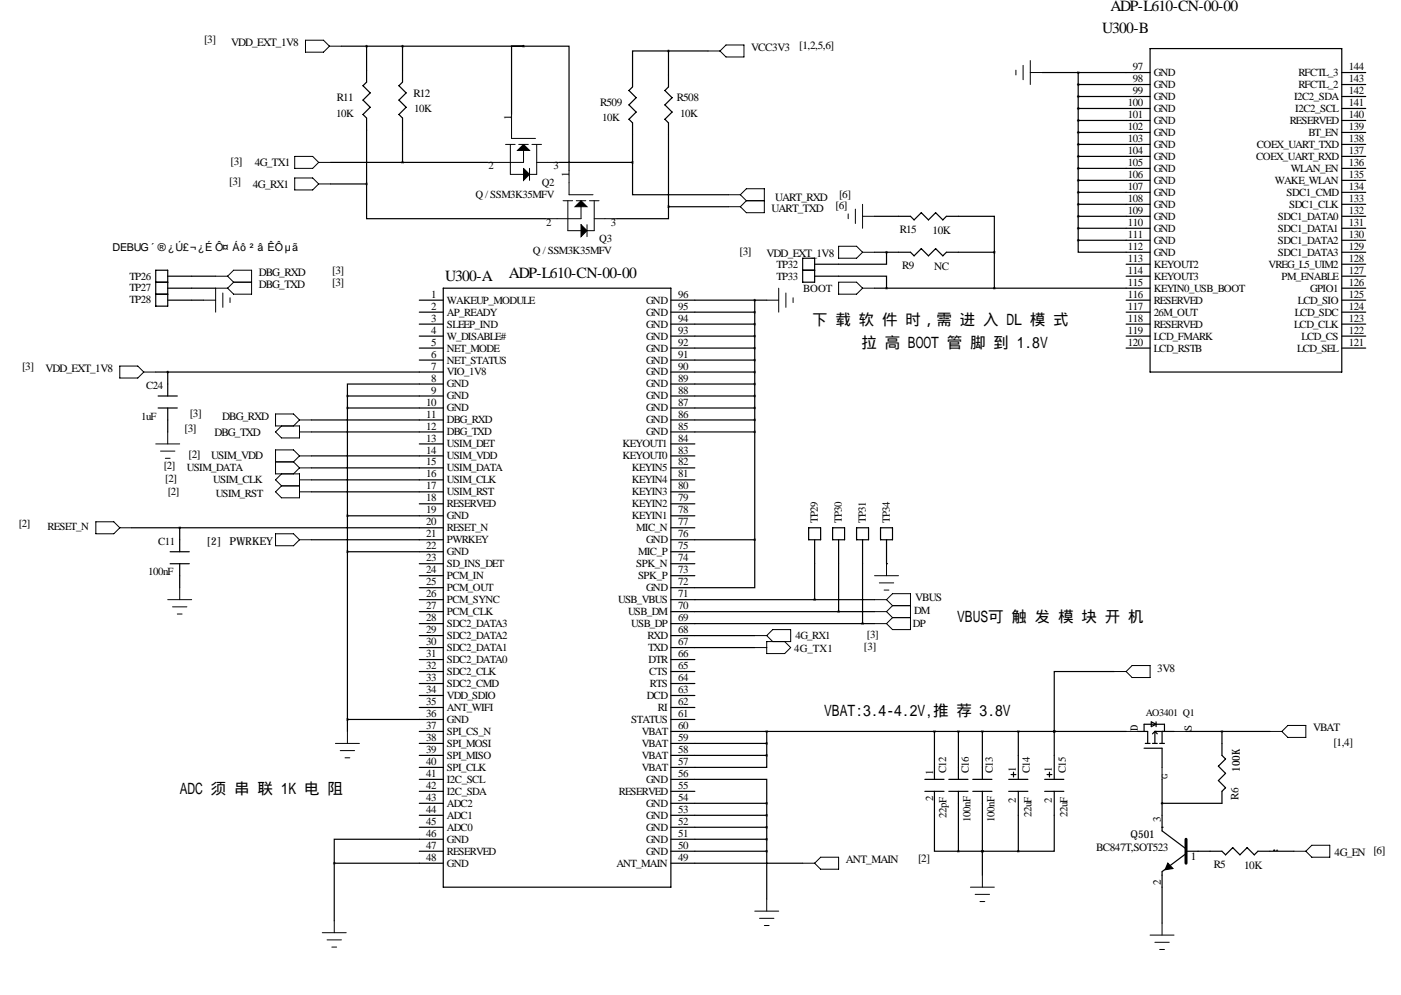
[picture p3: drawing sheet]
<svg xmlns="http://www.w3.org/2000/svg" width="297mm" height="211mm" viewBox="0 0 297 211" stroke-linecap="round" stroke-linejoin="round" font-family="sans-serif">
<g fill="none" stroke="#000" stroke-width=".25">
<path d="M72.4 9.8h38.6M77.7 9.8v7.6l-.7 .8 1.5 1.5-1.5 1.5 1.5 1.5-1.5 1.6 .7 .7v14M85.3 9.8v7.6l-.7 .8 1.5 1.5-1.5 1.5 1.5 1.5-1.5 1.6 .7 .7v9.4M111 9.8h-2.5v14.5M111 9.8h9.6v26.4M141.7 10.8h-7.6v7.6l-.8 .8 1.6 1.5-1.6 1.5 1.6 1.6-1.6 1.5 .8 .7v8.4M141.7 10.8v7.6l-.7 .8 1.5 1.5-1.5 1.5 1.5 1.6-1.5 1.5 .7 .7v17.8M141.7 10.8h8.4M221 15.4h22.8M228.6 17.9h15.2M228.6 15.4v35.5M243.8 10.3h40.7v68.6h-40.7z"/>
<path d="M284.5 15.4h5.1M284.5 17.9h5.1M70.1 34.4h33.3M70.1 39h7.6M77.7 39v7.4h37.9M118.6 34.4h15.5M134.1 34.4v6.9h20.3M228.6 20.5h15.2M228.6 23h15.2M228.6 25.5h15.2M228.6 28.1h15.2M228.6 30.6h15.2"/>
<path d="M228.6 33.2h15.2M228.6 35.7h15.2M228.6 38.2h15.2M284.5 20.5h5.1M284.5 23h5.1M284.5 25.5h5.1M284.5 28.1h5.1M284.5 30.6h5.1M284.5 33.2h5.1M284.5 35.7h5.1M284.5 38.2h5.1M33 57.3h2.6v7.6h-2.6z"/>
<path d="M33 59.8h2.6M35.6 58.6h10.1M141.7 43.8v2.6h-10.9M141.7 43.8h12.7M170.2 54.8h2.5v5h-2.5zM170.2 57.3h2.5M172.7 58.6h15.3v2.5M185.4 45.9h7.6l.8 .7 1.5-1.5 1.5 1.5 1.6-1.5 1.5 1.5 .8-.7h10.1v7.6M185.4 53.5h7.6l.8 .7 1.5-1.5 1.5 1.5 1.6-1.5 1.5 1.5 .8-.7h10.1M188 53.5v2.5h-15.3M210.8 53.5v7.6M228.6 50.9v2.6h15.2"/>
<path d="M228.6 40.8h15.2M228.6 43.3h15.2M228.6 45.9h15.2M228.6 48.4h15.2M228.6 50.9h15.2M238.8 56h5M238.8 58.6h5M284.5 40.8h5.1M284.5 43.3h5.1M284.5 45.9h5.1M284.5 48.4h5.1M284.5 50.9h5.1"/>
<path d="M284.5 53.5h5.1M284.5 56h5.1M284.5 58.6h5.1M33 78.9h61M33 62.4h2.6M35.6 61.1h10.1M35.6 63.6h7.6M35.6 78.9v5.1M88.9 63.6h5.1M88.9 66.2h5.1M88.9 68.7h5.1M88.9 71.3h5.1"/>
<path d="M88.9 73.8h5.1M88.9 76.3h5.1M94 61.1h48.2v127h-48.2zM142.2 63.6h20.4M142.2 66.2h17.8M142.2 68.7h17.8M142.2 71.3h17.8M142.2 73.8h17.8M142.2 76.3h17.8M142.2 78.9h17.8M160 63.6v50.8M185.4 61.1h58.4"/>
<path d="M238.8 63.6h5M238.8 66.2h5M238.8 68.7h5M238.8 71.3h5M238.8 73.8h5M284.5 61.1h5.1M284.5 63.6h5.1M284.5 66.2h5.1M284.5 68.7h5.1M284.5 71.3h5.1M284.5 73.8h5.1M33.5 84h4.1"/>
<path d="M33.5 86.5h4.1M35.6 86.5v5.1M66 89h28M66 91.6h28M66 96.7h28M66 99.2h28M73.7 84h20.3M73.7 86.5h20.3M73.7 84v71.1M88.9 94.1h5.1M94 81.4h-20.3v2.6M142.2 81.4h17.8"/>
<path d="M142.2 84h17.8M142.2 86.5h17.8M142.2 89h17.8M142.2 91.6h17.8M142.2 94.1h5.1M142.2 96.7h5.1M142.2 99.2h5.1M27.9 111.9h66.1M36.1 117h4M36.1 119.5h4M38.1 111.9v5.1M38.1 119.5v5.1"/>
<path d="M66 101.7h28M66 104.3h28M66 114.4h28M73.7 109.4h20.3M73.7 117h20.3M88.9 106.8h5.1M88.9 119.5h5.1M142.2 101.7h5.1M142.2 104.3h5.1M142.2 106.8h5.1M142.2 109.4h5.1M142.2 111.9h5.1"/>
<path d="M142.2 114.4h17.8M142.2 117h5.1M142.2 119.5h5.1M160 114.4v10.2h-17.8M171.4 111.9h2.6v2.5h-2.6zM172.7 114.4v12.7M176.5 111.9h2.6v2.5h-2.6zM177.8 114.4v15.3M181.6 111.9h2.5v2.5h-2.5zM182.9 114.4v17.8M186.7 111.9h2.5v2.5h-2.5zM188 119.5h.1"/>
<path d="M188 114.4v5.1M88.9 122.1h5.1M88.9 124.6h5.1M88.9 127.1h5.1M88.9 129.7h5.1M88.9 132.2h5.1M88.9 134.8h5.1M88.9 137.3h5.1M88.9 139.8h5.1M142.2 122.1h5.1M142.2 127.1h43.2M142.2 129.7h43.2"/>
<path d="M142.2 132.2h43.2M142.2 134.8h17.8M142.2 137.3h17.8M142.2 139.8h5.1M73.7 152.5h20.3M88.9 142.4h5.1M88.9 144.9h5.1M88.9 147.5h5.1M88.9 150h5.1M88.9 155.1h5.1M88.9 157.6h5.1M142.2 142.4h5.1"/>
<path d="M142.2 144.9h5.1M142.2 147.5h5.1M142.2 150h5.1M142.2 152.5h5.1M142.2 155.1h96.6M142.2 157.6h20.4M162.6 155.1v5.1M198.1 155.1v10.1M203.2 155.1v10.1M208.3 155.1v10.1M215.9 155.1v10.1M223.5 155.1h.1"/>
<path d="M223.5 155.1v10.1M236.2 142.4h-12.7v12.7M241.3 155.1h2v2.5M242.6 158.6h3.8v4.1M242.6 155.1v-1.5h4.3v1.5M242.8 157.6h1M244.1 153l1 .6-1 .5zM244.3 157.6h1.1M244.9 155.1h4M244.9 155.1v2.5M244.9 155.1l-.6 .5M244.9 155.1l.5 .5"/>
<path d="M245.1 153v1.1M245.9 157.6h1M246.4 155.1v2.5M251.5 155.1h17.7M259.1 155.1v5.1l.7 .7-1.5 1.5 1.5 1.6-1.5 1.5 1.5 1.5-.7 .8v2.5h-12.7M88.9 160.2h5.1M88.9 162.7h5.1M88.9 165.2h5.1M88.9 167.8h5.1M88.9 170.3h5.1M88.9 172.9h5.1M88.9 175.4h5.1"/>
<path d="M94 177.9h-23.1v5.1M142.2 165.2h20.4v5.1M142.2 160.2h20.4M142.2 167.8h5.1M142.2 170.3h20.4M142.2 172.9h20.4M142.2 175.4h20.4M142.2 177.9h20.4M162.6 160.2v2.5h-20.4M162.6 170.3v20.3M196.1 165.2h4.1M196.1 167.8h4.1"/>
<path d="M198.1 167.8v12.7h5.1M201.2 165.2h4M201.2 167.8h4M203.2 167.8v12.7M206.2 165.2h4.1M206.2 167.8h4.1M208.3 167.8v17.8M213.9 165.2h4M213.9 167.8h4M214.4 164.2h1M214.9 163.7v1M215.9 167.8v12.7"/>
<path d="M221.5 165.2h4.1M221.5 167.8h4.1M222 164.2h1M222.5 163.7v1M223.5 167.8v12.7h-7.6M246.4 175.4h.1M246.4 165.2v11l5.1 3.8M70.9 183h23.1M70.9 183v12.2M88.9 180.5h5.1M142.2 180.5h20.4M142.2 183h28"/>
<path d="M203.2 180.5h12.7M208.3 180.5h.1M246.4 184.8v10.9M251.5 180.5h7.6l.7 .7 1.6-1.5 1.5 1.5 1.5-1.5 1.5 1.5 .8-.7h7.6M251.5 181l-5.1 3.8M270.1 180.3h.1M270.7 180.3h.1"/>
</g>
<g fill="none" stroke="#000" stroke-width=".21">
<path d="M64.8 8.5h3.8l1.2 1.3-1.2 1.3h-3.8zM69.8 9.8h2.6M150.1 10.8h2.6M153.9 9.5h3.8v2.6h-3.8l-1.2-1.3zM215.4 14.9v1M216.9 13.9v3M218.4 15.4h2.6M218.4 12.8v5.1M62.5 33.2h3.8l1.3 1.2-1.3 1.3h-3.8zM62.5 37.7h3.8l1.3 1.3-1.3 1.3h-3.8zM67.6 34.4h2.5M67.6 39h2.5"/>
<path d="M107.2 30.6h2M108.2 30.6v6.4h2.8M108.5 24.3v5.1h5M110 30.6h2M111 31.9v2.5h-7.6M112.3 35.7v2.5M112.8 30.6h2M113.8 30.6v6.4h-1.5M113.8 34.4h4.8M120.6 36.2v5.1h5.1M45.7 58.6h2.6M48.3 58.6l1.2-1.3h3.8v5.1h-3.8l-1.2-1.3"/>
<path d="M48.3 58.6l1.2 1.2M49.5 59.8h3.8M49.5 59.8l-1.2 1.3M119.4 42.6h2M120.4 42.6v6.3h2.8M122.2 42.6h2M123.2 43.8v2.6h-7.6M124.5 47.6v2.6M125 42.6h2M126 42.6v6.3h-1.5M126 46.4h4.8M154.4 41.3h2.6"/>
<path d="M154.4 43.8h2.6M157 41.3l1.2-1.3h3.9v5.1h-3.9l-1.2-1.3M157 41.3l1.2 1.3M158.2 42.6h3.9M158.2 42.6l-1.2 1.2M177.8 59.8h3.8l1.3 1.3-1.3 1.3h-3.8zM177.8 52.2h3.8l1.3 1.3-1.3 1.3h-3.8zM179.8 45.4v1M181.4 44.3v3.1M182.9 53.5h2.5M182.9 45.9h2.5M182.9 43.3v5.1"/>
<path d="M25.4 77.6h3.8l1.3 1.3-1.3 1.3h-3.8zM30.5 78.9h2.5M43.2 63.6h2.5M47.2 62.1v3.1M48.3 61.1h-2.6v5.1M48.8 63.1v1M162.6 63.6h2.5M165.1 61.1v5.1M166.6 62.1v3.1M168.1 63.1v1M182.9 61.1h2.5M33 94.1h5.1"/>
<path d="M34 95.6h3.1M35.1 97.2h1M35.6 91.6v2.5M58.4 97.9h3.8M62.2 97.9l1.3 1.3M63.5 89l-1.3-1.2h-3.8v2.5h5.1v2.6h-3.8l-1.3-1.3 1.3-1.3M63.5 96.7l-1.3-1.3h-3.8v5.1h5.1v5.1h-3.8l-1.3-1.3 1.3-1.3M63.5 99.2l-1.3 1.3M63.5 96.7l-1.3 1.2M63.5 99.2h2.5M63.5 91.6h2.5M63.5 89h2.5"/>
<path d="M63.5 89l-1.3 1.3M63.5 96.7h2.5M20.3 110.6h3.8l1.3 1.3-1.3 1.3h-3.8zM25.4 111.9h2.5M58.4 113.2h3.8l1.3 1.2-1.3 1.3h-3.8zM59.7 103h3.8M59.7 100.5l-1.3 1.2 1.3 1.3M63.5 114.4h2.5M63.5 104.3h2.5M63.5 101.7h2.5M188 119.5v2.6M35.6 127.1h5"/>
<path d="M36.6 128.7h3M37.6 130.2h1M38.1 124.6v2.5M160 134.8h2.6M160 137.3h2.6M162.6 134.8l1.2 1.2M162.6 134.8l1.2-1.3h3.8v2.5h-5v2.6h3.8l1.2-1.3-1.2-1.3M185.4 132.2h2.6M185.4 129.7h2.6M185.4 127.1h2.6M185.4 122.1h5.1M186.4 123.6h3.1"/>
<path d="M187.5 125.1h1M188 127.1l1.2-1.2h3.8v7.6h-3.8l-1.2-1.3M188 129.7l1.2 1.3M188 127.1l1.2 1.3M189.2 131h3.8M189.2 131l-1.2 1.2M189.2 128.4h3.8M189.2 128.4l-1.2 1.3M71.1 157.6h5.1M72.1 159.1h3.1M73.7 155.1v2.5M236.2 142.4h2.6"/>
<path d="M238.8 155.1h2.5M238.8 142.4l1.2-1.3h3.8v2.6h-3.8zM248.9 155.1h2.6M269.2 155.1h2.6M273 153.8h3.9v2.6h-3.9l-1.2-1.3zM73.2 160.7h1M246.4 162.7v2.5M68.3 197.8h5.1M69.3 199.3h3.1M70.9 195.2v2.6M160 193.2h5.1M161 194.7h3.1"/>
<path d="M162.1 196.2h1M162.6 190.6v2.6M170.2 183h2.5M172.7 183l1.3-1.2h3.8v2.5h-3.8zM205.7 188.1h5.1M206.8 189.6h3M207.8 191.1h1M208.3 185.6v2.5M243.8 198.3h5.1M244.9 199.8h3M246.4 195.7v2.6M274.3 180.5h2.6"/>
<path d="M276.9 180.5l1.2-1.3h3.8v2.6h-3.8zM70.4 200.8h1M245.9 201.3h1"/>
</g>
<path d="M247.6 183l1.1 1.1-1.7 .3z" fill="#000" stroke="#000" stroke-width=".25"/>
<path d="M251.5 177.9v5.1" fill="none" stroke="#000" stroke-width=".63"/>
<path d="M109.7 31.9l1.3-1.3 1.3 1.3zM111 35.7l1.3 1.3-1.3 1.2zM121.9 43.8l1.3-1.2 1.3 1.2zM123.2 47.6l1.3 1.3-1.3 1.3z" fill="#000" stroke="#000" stroke-width=".21"/>
<path d="M162.5 160.2a.05 .05 0 0 0 .1 0 .05 .05 0 0 0-.1 0zM162.5 157.6a.05 .05 0 0 0 .1 0 .05 .05 0 0 0-.1 0zM73.6 152.5a.05 .05 0 0 0 .1 0 .05 .05 0 0 0-.1 0zM73.6 117a.05 .05 0 0 0 .1 0 .05 .05 0 0 0-.1 0zM162.5 170.3a.05 .05 0 0 0 .1 0 .05 .05 0 0 0-.1 0zM162.5 172.9a.05 .05 0 0 0 .1 0 .05 .05 0 0 0-.1 0zM162.5 175.4a.05 .05 0 0 0 .1 0 .05 .05 0 0 0-.1 0zM162.5 177.9a.05 .05 0 0 0 .1 0 .05 .05 0 0 0-.1 0zM162.5 180.5a.05 .05 0 0 0 .1 0 .05 .05 0 0 0-.1 0zM162.5 155.1a.05 .05 0 0 0 .1 0 .05 .05 0 0 0-.1 0zM35.5 78.9a.05 .05 0 0 0 .1 0 .05 .05 0 0 0-.1 0zM73.6 84a.05 .05 0 0 0 .1 0 .05 .05 0 0 0-.1 0zM73.6 86.5a.05 .05 0 0 0 .1 0 .05 .05 0 0 0-.1 0zM73.6 109.4a.05 .05 0 0 0 .1 0 .05 .05 0 0 0-.1 0zM70.8 183a.05 .05 0 0 0 .1 0 .05 .05 0 0 0-.1 0zM187.9 53.5a.05 .05 0 0 0 .1 0 .05 .05 0 0 0-.1 0zM187.9 61.1a.05 .05 0 0 0 .1 0 .05 .05 0 0 0-.1 0zM85.3 9.8a.05 .05 0 0 0 .1 0 .05 .05 0 0 0-.1 0zM85.3 34.4a.05 .05 0 0 0 .1 0 .05 .05 0 0 0-.1 0zM141.7 10.8a.05 .05 0 0 0 .1 0 .05 .05 0 0 0-.1 0zM141.7 43.8a.05 .05 0 0 0 .1 0 .05 .05 0 0 0-.1 0z" fill="#000" stroke="#000" stroke-width=".51"/>
<g font-size="3.3">
<text x="235.4" y="2.2">ADP-L610-CN-00-00</text>
<text x="233.7" y="7">U300-B</text>
<text x="94.4" y="59.6">U300-A</text>
<text x="107.9" y="58.9">ADP-L610-CN-00-00</text>
<text x="172.2" y="69">下 载 软 件 时，需 进 入 DL 模 式</text>
<text x="182.6" y="73.8">拉 高 BOOT 管 脚 到 1.8V</text>
<text x="202.9" y="132">VBUS可 触 发 模 块 开 机</text>
<text x="174.8" y="151.8">VBAT:3.4-4.2V,推 荐 3.8V</text>
<text x="38.1" y="168.3">ADC 须 串 联 1K 电 阻</text>
</g>
<g font-size="2.4">
<text x="43.3" y="9">[3]</text>
<text x="49" y="9.8">VDD_EXT_1V8</text>
<text x="159.3" y="10.8">VCC3V3</text>
<text x="169.5" y="10.3">[1,2,5,6]</text>
<text x="71.4" y="21.5">R11</text>
<text x="87.6" y="20.5">R12</text>
<text x="127.2" y="22.5">R509</text>
<text x="143.5" y="21.5">R508</text>
<text x="48.9" y="34.9">[3]</text>
<text x="54" y="35.2">4G_TX1</text>
<text x="48.6" y="39.2">[3]</text>
<text x="53.6" y="39.8">4G_RX1</text>
<text x="163.6" y="44.8">UART_TXD</text>
<text x="164.3" y="42.6">UART_RXD</text>
<text x="177.1" y="44.3">[6]</text>
<text x="177.9" y="42">[6]</text>
<text x="156.8" y="54">[3]</text>
<text x="190.8" y="49.4">R15</text>
<text x="197.7" y="49.7">10K</text>
<text x="54.9" y="58.6">DBG_RXD</text>
<text x="70.5" y="58">[3]</text>
<text x="162.5" y="54.5">VDD_EXT_1V8</text>
<text x="191.3" y="57">R9</text>
<text x="198.1" y="57.3">NC</text>
<text x="54.9" y="61.1">DBG_TXD</text>
<text x="70.5" y="60.6">[3]</text>
<text x="4.7" y="78.4">[3]</text>
<text x="9.6" y="78.9">VDD_EXT_1V8</text>
<text x="40.2" y="88.5">[3]</text>
<text x="47.1" y="89">DBG_RXD</text>
<text x="39.1" y="91.6">[3]</text>
<text x="45.5" y="92.3">DBG_TXD</text>
<text x="40" y="97.2">[2]</text>
<text x="44.8" y="97.4">USIM_VDD</text>
<text x="194.1" y="127.4">VBUS</text>
<text x="245.4" y="142.4">3V8</text>
<text x="278.4" y="155.1">VBAT</text>
<text x="282.7" y="158.1">[1,4]</text>
<text x="262.6" y="169.5" transform="rotate(-90 262.6 169.5)">R6</text>
<text x="246.1" y="174.4" transform="rotate(-90 246.1 174.4)">3</text>
<text x="179.3" y="183">ANT_MAIN</text>
<text x="194.7" y="182.8">[2]</text>
<text x="232.4" y="180.5">BC847T,SOT523</text>
<text x="252.5" y="182.2">1</text>
<text x="257.3" y="184">R5</text>
<text x="263.8" y="184.3">10K</text>
<text x="283" y="181.5">4G_EN</text>
<text x="291.2" y="181">[6]</text>
<text x="246.1" y="187.7" transform="rotate(-90 246.1 187.7)">2</text>
</g>
<g font-size="2.3">
<text x="240.2" y="14.9">97</text>
<text x="240.2" y="17.4">98</text>
<text x="244.6" y="16.1">GND</text>
<text x="275.3" y="16.1">RFCTL_3</text>
<text x="286" y="14.9">144</text>
<text x="286" y="17.4">143</text>
<text x="87.8" y="23.7">10K</text>
<text x="239.2" y="22.5">100</text>
<text x="240.2" y="20">99</text>
<text x="244.6" y="18.7">GND</text>
<text x="244.6" y="21.2">GND</text>
<text x="244.6" y="23.7">GND</text>
<text x="274.4" y="21.2">I2C2_SDA</text>
<text x="274.6" y="23.7">I2C2_SCL</text>
<text x="275.3" y="18.7">RFCTL_2</text>
<text x="286" y="20">142</text>
<text x="286" y="22.5">141</text>
<text x="71.3" y="24.7">10K</text>
<text x="108.5" y="25.5" transform="rotate(-90 108.5 25.5)">1</text>
<text x="127.7" y="25.7">10K</text>
<text x="144.2" y="24.7">10K</text>
<text x="239.2" y="25">101</text>
<text x="239.2" y="27.6">102</text>
<text x="244.6" y="26.3">GND</text>
<text x="244.6" y="28.8">GND</text>
<text x="273.4" y="26.3">RESERVED</text>
<text x="277.4" y="28.8">BT_EN</text>
<text x="286" y="25">140</text>
<text x="286" y="27.6">139</text>
<text x="103.6" y="35.9">2</text>
<text x="117.3" y="35.9">3</text>
<text x="239.2" y="30.1">103</text>
<text x="239.2" y="32.7">104</text>
<text x="239.2" y="35.2">105</text>
<text x="244.6" y="31.4">GND</text>
<text x="244.6" y="33.9">GND</text>
<text x="266.3" y="33.9">COEX_UART_RXD</text>
<text x="266.5" y="31.4">COEX_UART_TXD</text>
<text x="286" y="30.1">138</text>
<text x="286" y="32.7">137</text>
<text x="286" y="35.2">136</text>
<text x="114.9" y="39.5">Q2</text>
<text x="120.6" y="37.5" transform="rotate(-90 120.6 37.5)">1</text>
<text x="239.2" y="37.7">106</text>
<text x="239.2" y="40.3">107</text>
<text x="244.6" y="36.4">GND</text>
<text x="244.6" y="39">GND</text>
<text x="244.6" y="41.5">GND</text>
<text x="270.3" y="39">WAKE_WLAN</text>
<text x="272.8" y="41.5">SDC1_CMD</text>
<text x="273.7" y="36.4">WLAN_EN</text>
<text x="286" y="37.7">135</text>
<text x="286" y="40.3">134</text>
<text x="100.8" y="42">Q / SSM3K35MFV</text>
<text x="115.8" y="47.8">2</text>
<text x="129.5" y="47.8">3</text>
<text x="239.2" y="42.8">108</text>
<text x="239.2" y="45.4">109</text>
<text x="239.2" y="47.9">110</text>
<text x="244.6" y="44.1">GND</text>
<text x="244.6" y="46.6">GND</text>
<text x="270.9" y="46.6">SDC1_DATA0</text>
<text x="273.3" y="44.1">SDC1_CLK</text>
<text x="286" y="42.8">133</text>
<text x="286" y="45.4">132</text>
<text x="286" y="47.9">131</text>
<text x="23.9" y="53.2">DEBUG ´® ¿Ú£¬¿É Ô¤ Áô ²â ÊÔ µã</text>
<text x="113" y="53.9">Q / SSM3K35MFV</text>
<text x="127.1" y="51.4">Q3</text>
<text x="239.2" y="50.4">111</text>
<text x="239.2" y="53">112</text>
<text x="244.6" y="49.1">GND</text>
<text x="244.6" y="51.7">GND</text>
<text x="270.9" y="49.1">SDC1_DATA1</text>
<text x="270.9" y="51.7">SDC1_DATA2</text>
<text x="286" y="50.4">130</text>
<text x="286" y="53">129</text>
<text x="27.5" y="59.3">TP26</text>
<text x="164.6" y="56.8">TP32</text>
<text x="164.6" y="59.3">TP33</text>
<text x="239.2" y="55.5">113</text>
<text x="239.2" y="58.1">114</text>
<text x="244.6" y="54.2">GND</text>
<text x="244.6" y="56.8">KEYOUT2</text>
<text x="244.6" y="59.3">KEYOUT3</text>
<text x="269" y="56.8">VREG_L5_UIM2</text>
<text x="270.9" y="54.2">SDC1_DATA3</text>
<text x="271.7" y="59.3">PM_ENABLE</text>
<text x="286" y="55.5">128</text>
<text x="286" y="58.1">127</text>
<text x="27.5" y="61.8">TP27</text>
<text x="27.5" y="64.3">TP28</text>
<text x="91.4" y="63.1">1</text>
<text x="91.4" y="65.7">2</text>
<text x="94.7" y="64.4">WAKEUP_MODULE</text>
<text x="137" y="64.4">GND</text>
<text x="143.8" y="63.1">96</text>
<text x="143.8" y="65.7">95</text>
<text x="170.3" y="61.9">BOOT</text>
<text x="239.2" y="60.6">115</text>
<text x="239.2" y="63.1">116</text>
<text x="239.2" y="65.7">117</text>
<text x="244.6" y="61.8">KEYIN0_USB_BOOT</text>
<text x="244.6" y="64.4">RESERVED</text>
<text x="275.2" y="64.4">LCD_SIO</text>
<text x="277.8" y="61.8">GPIO1</text>
<text x="286" y="65.7">124</text>
<text x="286" y="60.6">126</text>
<text x="286" y="63.1">125</text>
<text x="91.4" y="68.2">3</text>
<text x="91.4" y="70.8">4</text>
<text x="94.7" y="66.9">AP_READY</text>
<text x="94.7" y="69.5">SLEEP_IND</text>
<text x="94.7" y="72">W_DISABLE#</text>
<text x="137" y="66.9">GND</text>
<text x="137" y="69.5">GND</text>
<text x="137" y="72">GND</text>
<text x="143.8" y="68.2">94</text>
<text x="143.8" y="70.8">93</text>
<text x="239.2" y="68.2">118</text>
<text x="239.2" y="70.8">119</text>
<text x="244.6" y="66.9">26M_OUT</text>
<text x="244.6" y="69.5">RESERVED</text>
<text x="244.6" y="72">LCD_FMARK</text>
<text x="274.4" y="69.5">LCD_CLK</text>
<text x="274.5" y="66.9">LCD_SDC</text>
<text x="275.9" y="72">LCD_CS</text>
<text x="286" y="70.8">122</text>
<text x="286" y="68.2">123</text>
<text x="91.4" y="73.3">5</text>
<text x="91.4" y="75.8">6</text>
<text x="94.7" y="74.5">NET_MODE</text>
<text x="94.7" y="77.1">NET_STATUS</text>
<text x="137" y="74.5">GND</text>
<text x="137" y="77.1">GND</text>
<text x="143.8" y="73.3">92</text>
<text x="143.8" y="75.8">91</text>
<text x="239.2" y="73.3">120</text>
<text x="244.6" y="74.5">LCD_RSTB</text>
<text x="275" y="74.5">LCD_SEL</text>
<text x="286" y="73.3">121</text>
<text x="31" y="82.4">C24</text>
<text x="91.4" y="78.4">7</text>
<text x="91.4" y="80.9">8</text>
<text x="91.4" y="83.5">9</text>
<text x="94.7" y="79.6">VIO_1V8</text>
<text x="94.7" y="82.2">GND</text>
<text x="137" y="79.6">GND</text>
<text x="137" y="82.2">GND</text>
<text x="143.8" y="78.4">90</text>
<text x="143.8" y="80.9">89</text>
<text x="143.8" y="83.5">88</text>
<text x="29.9" y="89">1uF</text>
<text x="90.3" y="86">10</text>
<text x="90.3" y="88.5">11</text>
<text x="94.7" y="84.7">GND</text>
<text x="94.7" y="87.2">GND</text>
<text x="94.7" y="89.8">DBG_RXD</text>
<text x="137" y="84.7">GND</text>
<text x="137" y="87.2">GND</text>
<text x="137" y="89.8">GND</text>
<text x="143.8" y="86">87</text>
<text x="143.8" y="88.5">86</text>
<text x="90.3" y="91.1">12</text>
<text x="90.3" y="93.6">13</text>
<text x="94.7" y="92.3">DBG_TXD</text>
<text x="94.7" y="94.9">USIM_DET</text>
<text x="132" y="94.9">KEYOUT1</text>
<text x="137" y="92.3">GND</text>
<text x="143.8" y="91.1">85</text>
<text x="143.8" y="93.6">84</text>
<text x="34.7" y="99.4">[2]</text>
<text x="39.6" y="100">USIM_DATA</text>
<text x="90.3" y="96.2">14</text>
<text x="90.3" y="98.7">15</text>
<text x="90.3" y="101.2">16</text>
<text x="94.7" y="97.4">USIM_VDD</text>
<text x="94.7" y="99.9">USIM_DATA</text>
<text x="132" y="97.4">KEYOUT0</text>
<text x="134" y="99.9">KEYIN5</text>
<text x="143.8" y="96.2">83</text>
<text x="143.8" y="98.7">82</text>
<text x="143.8" y="101.2">81</text>
<text x="35.1" y="102.2">[2]</text>
<text x="35.6" y="105">[2]</text>
<text x="45.2" y="102.5">USIM_CLK</text>
<text x="45.7" y="105.3">USIM_RST</text>
<text x="90.3" y="103.8">17</text>
<text x="90.3" y="106.3">18</text>
<text x="94.7" y="102.5">USIM_CLK</text>
<text x="94.7" y="105">USIM_RST</text>
<text x="94.7" y="107.6">RESERVED</text>
<text x="134" y="102.5">KEYIN4</text>
<text x="134" y="105">KEYIN3</text>
<text x="134" y="107.6">KEYIN2</text>
<text x="143.8" y="103.8">80</text>
<text x="143.8" y="106.3">79</text>
<text x="4" y="111.8">[2]</text>
<text x="10.1" y="112.4">RESET_N</text>
<text x="90.3" y="108.9">19</text>
<text x="90.3" y="111.4">20</text>
<text x="90.3" y="113.9">21</text>
<text x="94.7" y="110.1">GND</text>
<text x="94.7" y="112.6">RESET_N</text>
<text x="134" y="110.1">KEYIN1</text>
<text x="134.9" y="112.6">MIC_N</text>
<text x="143.8" y="108.9">78</text>
<text x="143.8" y="111.4">77</text>
<text x="143.8" y="113.9">76</text>
<text x="173.4" y="110.8" transform="rotate(-90 173.4 110.8)">TP29</text>
<text x="178.5" y="110.8" transform="rotate(-90 178.5 110.8)">TP30</text>
<text x="183.6" y="110.8" transform="rotate(-90 183.6 110.8)">TP31</text>
<text x="188.7" y="110.8" transform="rotate(-90 188.7 110.8)">TP34</text>
<text x="33.5" y="115.5">C11</text>
<text x="43.7" y="115.5">[2]</text>
<text x="48.7" y="115.5">PWRKEY</text>
<text x="90.3" y="116.5">22</text>
<text x="90.3" y="119">23</text>
<text x="94.7" y="115.2">PWRKEY</text>
<text x="94.7" y="117.7">GND</text>
<text x="135.3" y="117.7">MIC_P</text>
<text x="137" y="115.2">GND</text>
<text x="143.8" y="119">74</text>
<text x="143.8" y="116.5">75</text>
<text x="31.4" y="122">100nF</text>
<text x="90.3" y="121.6">24</text>
<text x="90.3" y="124.1">25</text>
<text x="94.7" y="120.3">SD_INS_DET</text>
<text x="94.7" y="122.8">PCM_IN</text>
<text x="94.7" y="125.3">PCM_OUT</text>
<text x="134.9" y="120.3">SPK_N</text>
<text x="135.3" y="122.8">SPK_P</text>
<text x="137" y="125.3">GND</text>
<text x="143.8" y="124.1">72</text>
<text x="143.8" y="121.6">73</text>
<text x="90.3" y="126.6">26</text>
<text x="90.3" y="129.2">27</text>
<text x="90.3" y="131.7">28</text>
<text x="94.7" y="127.9">PCM_SYNC</text>
<text x="94.7" y="130.4">PCM_CLK</text>
<text x="131.1" y="127.9">USB_VBUS</text>
<text x="133.2" y="130.4">USB_DM</text>
<text x="143.8" y="131.7">69</text>
<text x="143.8" y="129.2">70</text>
<text x="143.8" y="126.6">71</text>
<text x="193.8" y="130.2">DM</text>
<text x="90.3" y="134.3">29</text>
<text x="90.3" y="136.8">30</text>
<text x="94.7" y="133">SDC2_DATA3</text>
<text x="94.7" y="135.5">SDC2_DATA2</text>
<text x="133.8" y="133">USB_DP</text>
<text x="137.3" y="135.5">RXD</text>
<text x="143.8" y="136.8">67</text>
<text x="143.8" y="134.3">68</text>
<text x="168.7" y="135.5">4G_RX1</text>
<text x="183.1" y="137.9">[3]</text>
<text x="183.8" y="135.2">[3]</text>
<text x="193.5" y="133">DP</text>
<text x="90.3" y="139.3">31</text>
<text x="90.3" y="141.9">32</text>
<text x="94.7" y="138">SDC2_DATA1</text>
<text x="94.7" y="140.6">SDC2_DATA0</text>
<text x="94.7" y="143.1">SDC2_CLK</text>
<text x="137.4" y="138">TXD</text>
<text x="137.5" y="140.6">DTR</text>
<text x="137.7" y="143.1">CTS</text>
<text x="143.8" y="141.9">65</text>
<text x="143.8" y="139.3">66</text>
<text x="168.4" y="138.3">4G_TX1</text>
<text x="90.3" y="144.4">33</text>
<text x="90.3" y="147">34</text>
<text x="90.3" y="149.5">35</text>
<text x="94.7" y="145.7">SDC2_CMD</text>
<text x="94.7" y="148.2">VDD_SDIO</text>
<text x="137.1" y="148.2">DCD</text>
<text x="137.8" y="145.7">RTS</text>
<text x="143.8" y="149.5">62</text>
<text x="143.8" y="147">63</text>
<text x="143.8" y="144.4">64</text>
<text x="90.3" y="152">36</text>
<text x="90.3" y="154.6">37</text>
<text x="94.7" y="150.7">ANT_WIFI</text>
<text x="94.7" y="153.3">GND</text>
<text x="94.7" y="155.8">SPI_CS_N</text>
<text x="133.8" y="153.3">STATUS</text>
<text x="136.1" y="155.8">VBAT</text>
<text x="139.5" y="150.7">RI</text>
<text x="143.8" y="154.6">60</text>
<text x="143.8" y="152">61</text>
<text x="90.3" y="157.1">38</text>
<text x="90.3" y="159.7">39</text>
<text x="94.7" y="158.4">SPI_MOSI</text>
<text x="94.7" y="160.9">SPI_MISO</text>
<text x="136.1" y="160.9">VBAT</text>
<text x="136.1" y="158.4">VBAT</text>
<text x="143.8" y="159.7">58</text>
<text x="143.8" y="157.1">59</text>
<text x="90.3" y="162.2">40</text>
<text x="90.3" y="164.7">41</text>
<text x="90.3" y="167.3">42</text>
<text x="94.7" y="163.4">SPI_CLK</text>
<text x="94.7" y="166">I2C_SCL</text>
<text x="136.1" y="163.4">VBAT</text>
<text x="137" y="166">GND</text>
<text x="143.8" y="167.3">55</text>
<text x="143.8" y="164.7">56</text>
<text x="143.8" y="162.2">57</text>
<text x="197.9" y="164.2" transform="rotate(-90 197.9 164.2)">1</text>
<text x="200.6" y="164" transform="rotate(-90 200.6 164)">C12</text>
<text x="205.4" y="164" transform="rotate(-90 205.4 164)">C16</text>
<text x="210.5" y="164" transform="rotate(-90 210.5 164)">C13</text>
<text x="215.4" y="163.7" transform="rotate(-90 215.4 163.7)">1</text>
<text x="218.4" y="164" transform="rotate(-90 218.4 164)">C14</text>
<text x="223" y="163.7" transform="rotate(-90 223 163.7)">1</text>
<text x="226" y="164" transform="rotate(-90 226 164)">C15</text>
<text x="262.9" y="163.6" transform="rotate(-90 262.9 163.6)">100K</text>
<text x="90.3" y="169.8">43</text>
<text x="90.3" y="172.4">44</text>
<text x="94.7" y="168.5">I2C_SDA</text>
<text x="94.7" y="171.1">ADC2</text>
<text x="94.7" y="173.6">ADC1</text>
<text x="131.2" y="168.5">RESERVED</text>
<text x="137" y="173.6">GND</text>
<text x="137" y="171.1">GND</text>
<text x="143.8" y="172.4">53</text>
<text x="143.8" y="169.8">54</text>
<text x="197.9" y="169.9" transform="rotate(-90 197.9 169.9)">2</text>
<text x="200.7" y="173.5" transform="rotate(-90 200.7 173.5)">22pF</text>
<text x="215.4" y="170.4" transform="rotate(-90 215.4 170.4)">2</text>
<text x="218.7" y="173.2" transform="rotate(-90 218.7 173.2)">22uF</text>
<text x="223" y="170.4" transform="rotate(-90 223 170.4)">2</text>
<text x="226.3" y="173.2" transform="rotate(-90 226.3 173.2)">22uF</text>
<text x="90.3" y="174.9">45</text>
<text x="90.3" y="177.4">46</text>
<text x="90.3" y="180">47</text>
<text x="94.7" y="176.1">ADC0</text>
<text x="94.7" y="178.7">GND</text>
<text x="137" y="178.7">GND</text>
<text x="137" y="176.1">GND</text>
<text x="143.8" y="180">50</text>
<text x="143.8" y="177.4">51</text>
<text x="143.8" y="174.9">52</text>
<text x="205.7" y="174.2" transform="rotate(-90 205.7 174.2)">100nF</text>
<text x="210.8" y="174.2" transform="rotate(-90 210.8 174.2)">100nF</text>
<text x="239.7" y="177.7">Q501</text>
<text x="90.3" y="182.5">48</text>
<text x="94.7" y="181.2">RESERVED</text>
<text x="94.7" y="183.8">GND</text>
<text x="130.7" y="183.8">ANT_MAIN</text>
<text x="137" y="181.2">GND</text>
<text x="143.8" y="182.5">49</text>
</g>
<g font-size="2.1">
<text x="241.3" y="155.1" transform="rotate(-90 241.3 155.1)">D</text>
<text x="243" y="151.9">AO3401 Q1</text>
<text x="252.7" y="155.1" transform="rotate(-90 252.7 155.1)">S</text>
</g>
<text font-size="1.7" x="247.5" y="165.2" transform="rotate(-90 247.5 165.2)">G</text>
</svg>
